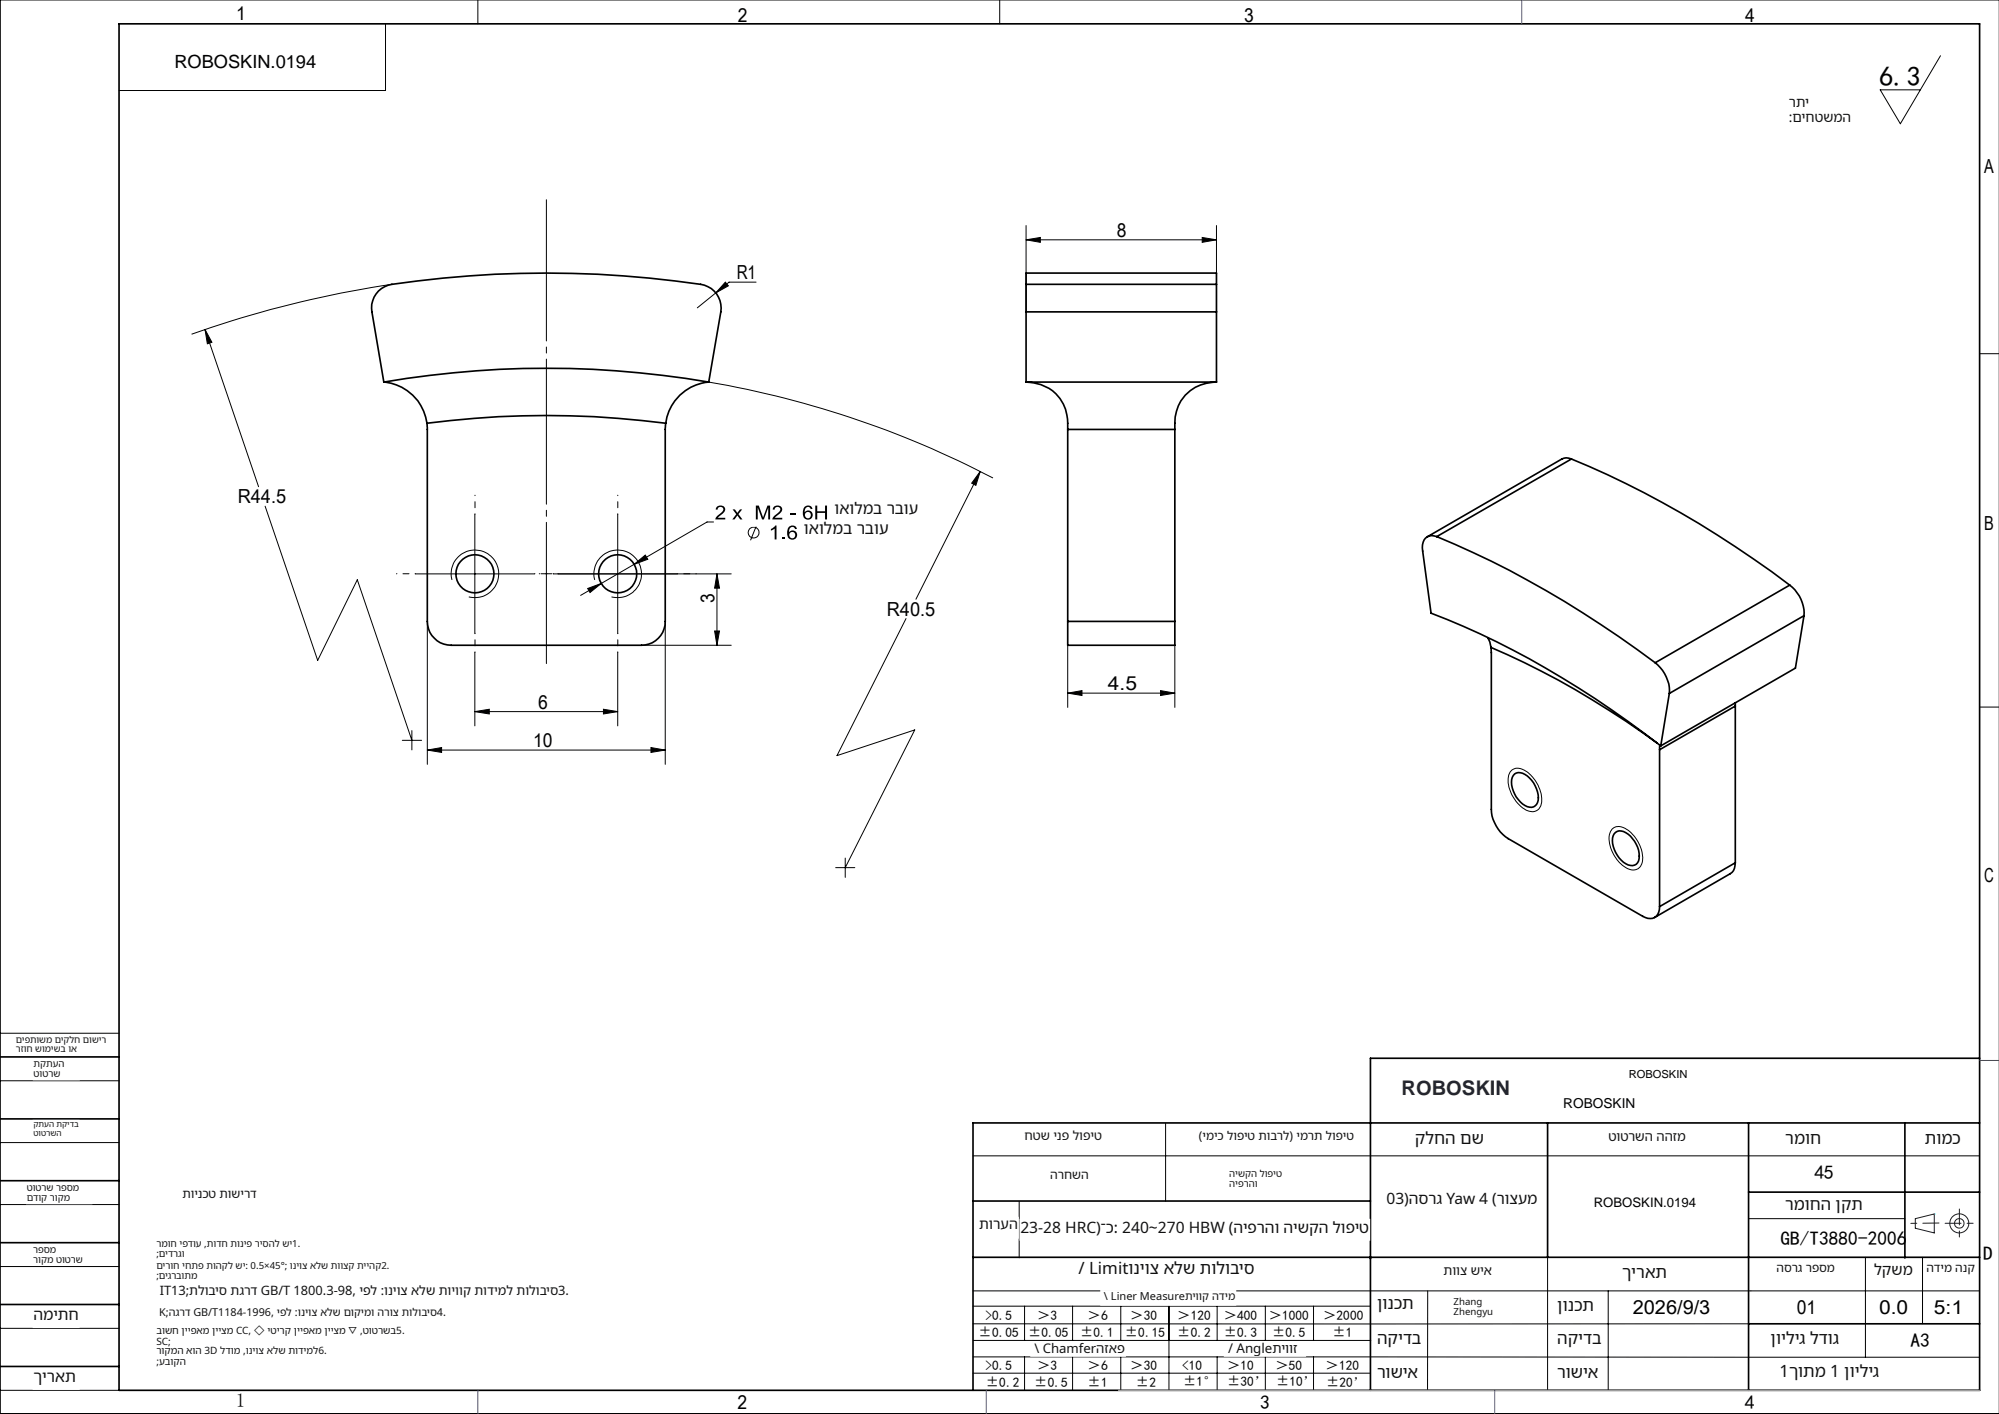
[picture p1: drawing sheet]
<svg xmlns="http://www.w3.org/2000/svg" width="420mm" height="297mm" viewBox="0 0 420 297" stroke-linecap="round" stroke-linejoin="round" font-family="sans-serif">
<g fill="none" stroke="#000" stroke-width=".21">
<path d="M100.4 0v5M210 0v5M420 0h-419.9v297h419.9M81 5v14h-56M407.7 11.7l-8.4 14.3-4.3-7.1h8.5M82.3 59.7a226.7 226.7 0 0 0-42 10.5M152.4 59.3l.6 .7-2.6 1.5zM158.9 59.3h-5.7l-6.7 5.4M215.6 50.4l3-.5v1zM215.6 47.4v18.1M215.6 50.4h40M252.6 49.9l3 .5-3 .5z"/>
<path d="M255.6 47.4v18.1M43.1 69.2l1.4 2.7-.9 .3zM43.1 69.2l11.2 33M415.9 74.3h4.1M148.9 80.3a202.7 202.7 0 0 1 59.7 20.1M206 99l-1 2.9-.8-.4zM206 99l-13.6 26.9M55.7 106.3l11 32.4 8.4-16.9 11.4 33.7M99.8 108v25M129.8 108v25M133.2 118.5l2.4-1.9 .5 .9zM159 110.2l-1.3 3.3"/>
<path d="M192.9 109.6h-44.3l-22.3 13M87.3 120.5h25M89.8 130.5v30M95 121.8a5 5 0 0 1 4.4-6.2 5 5 0 0 1 5.4 5.4 5 5 0 0 1-6.3 4.4M99.8 137v15.5M116.3 120.5h37.3M123.5 123.6l2.8-1-2.3 1.9zM125 121.8a5 5 0 0 1 4.4-6.2 5 5 0 0 1 5.4 5.4 5 5 0 0 1-6.3 4.4M126.3 122.6l-4.3 2.5M129.8 137v15.5M134.8 135.5h18.8M139.8 130.5v30"/>
<path d="M150.1 132.5h1.1l-.6 3zM150.6 120.5l.6 3h-1.1zM150.6 120.5v15M190.4 129.9l-14.5 28.8 16.3-5.4-14.6 28.9M224.3 135.5v13.1M246.8 135.5v13.1M84.5 155.5h4.1M86.5 153.5v4M89.8 157.5l3-.5v1zM89.8 157.5h50M99.8 149.5l3-.5v1zM99.8 149.5h30"/>
<path d="M126.8 149l3 .5-3 .5zM136.8 157l3 .5-3 .5zM224.3 145.6l3-.5v1zM224.3 145.6h22.5M243.8 145.1l3 .5-3 .5zM415.9 148.5h4.1M317.6 161.8a2.77 2.77 0 0 1 3.6 .6 7.1 7.1 0 0 1 2.5 6.9 2.17 2.17 0 0 1-3.5 .6 7.2 7.2 0 0 1-3.2-7.2zM338.7 174.2a2.49 2.49 0 0 1 3.5 .2 7.3 7.3 0 0 1 2.8 6.9 2.07 2.07 0 0 1-3.4 .9 7.4 7.4 0 0 1-3.4-7.1zM175.6 182.2h4M177.6 180.2v4.1M0 217h25M0 227h25"/>
<path d="M0 240h25M244.9 236v16.3M0 253h25M204.4 242.8h211.5M214.1 252.4v11.8M367.4 256h32.8M0 266h25M0 279h25M204.4 271.1h211.5M204.4 278.1h163M204.4 274.4h83.5M215.3 274.4v7.1"/>
<path d="M225.4 274.4v7.1M235.5 274.4v7.1M245.6 274.4v17.6M255.7 274.4v7.1M265.9 274.4v7.1M276 274.4v7.1M300 271.1l-.1 21M325.2 264.1v27.9M337.9 271.1v20.9M391.9 264.1v21M403.9 264.1v14M0 292h25"/>
<path d="M204.4 285l211.5 .1M204.4 288.4h83.5M204.5 281.5h83.5M215.3 285v7M225.4 285v7M235.5 285v7M255.7 285v7M265.9 285v7M276 285v7M287.9 292h128"/>
<circle cx="158.4" cy="111.9" r="1.14"/>
</g>
<g fill="none" stroke="#191924" stroke-width=".21">
<path d="M402.4 256l4-1v4l-4-1z"/>
<circle cx="411.7" cy="257" r="1"/>
<circle cx="411.7" cy="257" r="2"/>
</g>
<path d="M114.8 42v97.4" fill="none" stroke="#000" stroke-width=".21" stroke-dasharray="30.5 1.3 1.3 1.3" stroke-dashoffset=".8"/>
<g fill="none" stroke="#000" stroke-width=".35">
<path d="M25 5h390.9v287h-390.9zM215.6 59.7v5.8M215.6 59.7v-2.3h40v2.3M215.6 59.7h40M255.6 59.7v5.8M215.6 65.5h40M215.6 65.5v14.8M255.6 65.5v14.8M80.6 80.3a202.8 202.8 0 0 1 68.3 0M80.6 80.3a10.1 10.1 0 0 1 9.1 8.6M80.6 80.3l-2.5-14.8a5 5 0 0 1 4.2-5.8 221 221 0 0 1 65.7 .2 5 5 0 0 1 3.4 5.6l-2.5 14.8M89.7 88.9a194.7 194.7 0 0 1 50.2 0"/>
<path d="M89.7 88.9l.1 41.6a5.1 5.1 0 0 0 5 5h40a5 5 0 0 0 5-5l.1-41.6M148.9 80.3a10 10 0 0 0-9 8.6M215.6 80.3a8.7 8.7 0 0 1 8.7 9.8v.1M215.6 80.3h40M224.3 90.2h22.5M224.3 90.2v40.3M246.8 90.2v40.3M255.6 80.3a8.8 8.8 0 0 0-8.8 9.8v.1M330.2 96.4a207.4 207.4 0 0 1 45.8 26.5M330.2 96.4a2.16 2.16 0 0 0-2 0l-28.3 16.3M330.2 96.4l-28.3 16.3M301.9 112.7a2.13 2.13 0 0 0-2.3 .2 2.13 2.13 0 0 0-.8 2.2l1.9 13.7a190.4 190.4 0 0 1 48.2 27.9"/>
<path d="M301.9 112.7a212.5 212.5 0 0 1 45.9 26.5M224.3 130.5v5h22.5v-5M224.3 130.5h22.5M312.6 133.9l.4 .9 .3 1.2M313.3 136v34a7.8 7.8 0 0 0 3.6 6.1l28.3 16.4a2.16 2.16 0 0 0 2.5 .2 2.16 2.16 0 0 0 1-2.3M313.3 136a178.2 178.2 0 0 1 34.8 20M347.8 139.2a7.7 7.7 0 0 1 2.9 6.5M376 122.9a7.5 7.5 0 0 1 3 6.4M376 122.9l-28.2 16.3M379 129.3l-28.3 16.4M379 129.3l-1.8 11-28.3 16.4M348.7 157.5v32.9"/>
<path d="M348.7 156.5v1M350.7 145.7l-1.8 11M364.6 147.6v.7M364.6 148.3l-15.9 9.2M364.6 148.3v32.9M318.2 162.6a2.43 2.43 0 0 1 3.1 .8 5.7 5.7 0 0 1 1.7 5.2 1.63 1.63 0 0 1-2.6 .6 5.8 5.8 0 0 1-2.7-5.9zM339.4 174.8a2.17 2.17 0 0 1 2.7 .4 5.7 5.7 0 0 1 2.2 5.6 1.68 1.68 0 0 1-2.7 .6 5.8 5.8 0 0 1-2.7-5.9zM364.6 181.2a2.57 2.57 0 0 1-1.1 2.3l-15.9 9.2M364.6 181.2l-15.9 9.2M0 222h25M0 235h25M325.2 235.9v28.2"/>
<path d="M367.4 235.9v56.1M400.2 235.9v28.3M415.9 235.9h-211.5v56.1M415.9 222.3h-128v69.7M0 248h25M204.4 252.3h83.5M367.4 250.4h48.5M0 261h25M0 274h25M204.4 264.1h211.5M367.4 278.1h48.5M0 287h25"/>
<circle cx="99.8" cy="120.5" r="4"/>
<circle cx="129.8" cy="120.5" r="4"/>
</g>
<path d="M407.4 256.9l-5.9 .1M408.7 256.9h6M411.7 253.9v6" fill="none" stroke="#191924" stroke-width=".21" stroke-dasharray="6.3 1.3 1.3 1.3" stroke-dashoffset="3"/>
<path d="M235 292h180.9" fill="none" stroke="#c0c0c0" stroke-width=".21"/>
<path d="M319.7 0v5M415.9 222.7h4.1M100.4 292v5M207.2 292v5M314 292v5" fill="none" stroke="#00f" stroke-width=".21"/>
<path d="M406.4 255h.1" fill="none" stroke="#0ff" stroke-width=".21"/>
<path d="M99.8 108v-4M129.8 108v-4M87.3 120.5h-4M99.8 133v4M112.3 120.5h4M117.3 120.5h-4M129.8 133v4M142.3 120.5h4" fill="none" stroke="#000" stroke-width=".21" stroke-dasharray="30.5 1.3 1.3 1.3" stroke-dashoffset="30.4"/>
<g fill="#000">
<path d="M215.6 50.4l3-.5v1zM252.6 49.9l3 .5-3 .5z"/>
<path d="M150.1 132.5h1.1l-.6 3zM150.6 120.5l.6 3h-1.1z"/>
<path d="M89.8 157.5l3-.5v1zM136.8 157l3 .5-3 .5zM99.8 149.5l3-.5v1zM126.8 149l3 .5-3 .5zM123.5 123.6l.5 .9 2.3-1.9zM133.2 118.5l2.9-1-.5-.9zM43.1 69.2l.5 3 .9-.3zM152.4 59.3l-2 2.2 2.6-1.5zM206 99l-1.8 2.5 .8 .4z"/>
<path d="M243.8 145.1l3 .5-3 .5zM224.3 145.6l3-.5v1z"/>
</g>
<g fill="#fff" stroke="#fff" stroke-width=".35">
<path d="M36.7 9.6h31v5.9h-31z"/>
<path d="M334.9 250.2h22.4v4.3h-22.4z"/>
<path d="M150.2 104.7h42.7v5.8h-42.7z"/>
<path d="M160.2 108.9h26.5v5.8h-26.5z"/>
<path d="M38.3 249.6h15.6v4.8h-15.6z"/>
<path d="M32.8 260.2h31.5v4.2h-31.5z"/>
<path d="M32.8 264.9h56.1v4.3h-56.1z"/>
<path d="M32.8 269.7h87.5v4.2h-87.5z"/>
<path d="M32.8 274.4h61.5v4.3h-61.5z"/>
<path d="M32.8 278.5h54.1v4.4h-54.1z"/>
<path d="M32.8 282.7h37v4.5h-37z"/>
<path d="M375.9 20.2h17.4v6h-17.4z"/>
<path d="M5.6 248.5h13.6v4.3h-13.6z"/>
<path d="M7 274.5h9.6v4.3h-9.6z"/>
<path d="M7 287.5h9.6v4.3h-9.6z"/>
<path d="M7 261.5h10.9v4.2h-10.9z"/>
<path d="M3.3 217.4h19.1v4.2h-19.1z"/>
<path d="M7 235.4h9.6v4.2h-9.6z"/>
<path d="M7.1 222.5h9.5v4.2h-9.5z"/>
<path d="M290.5 250.2h32.6v4.3h-32.6z"/>
<path d="M404.4 237.3h8.2v4.2h-8.2z"/>
<path d="M215.3 237.3h16.3v4.2h-16.3z"/>
<path d="M251.9 237.3h32.6v4.2h-32.6z"/>
<path d="M205.7 255.8h8.2v4.2h-8.2z"/>
<path d="M220.6 245.5h8.2v4.3h-8.2z"/>
<path d="M258.3 245.5h16.3v4.3h-16.3z"/>
<path d="M214.4 256.2h73.3v4.2h-73.3z"/>
<path d="M375.1 237.3h16.3v4.3h-16.3z"/>
<path d="M337.9 237.3h16.3v4.3h-16.3z"/>
<path d="M342.2 224.2h50.8v4.4h-50.8z"/>
<path d="M297.3 237.3h16.3v4.2h-16.3z"/>
<path d="M404.8 265.2h10.2v4.2h-10.2z"/>
<path d="M393.7 265.2h8.2v4.2h-8.2z"/>
<path d="M289.3 272h10.2v4.2h-10.2z"/>
<path d="M303.3 265.5h10.2v4.2h-10.2z"/>
<path d="M289.3 279.5h10.2v4.2h-10.2z"/>
<path d="M327.2 286.5h10.2v4.3h-10.2z"/>
<path d="M373 286.3h36.6v4.2h-36.6z"/>
<path d="M327.2 279.4h10.2v4.2h-10.2z"/>
<path d="M373.2 265.2h12.3v4.2h-12.3z"/>
<path d="M289.3 286.6h10.2v4.2h-10.2z"/>
<path d="M305.4 272.5h12.2v4.3h-12.2z"/>
<path d="M231.3 271.1h28.3v3h-28.3z"/>
<path d="M216.6 281.9h19.8v2.9h-19.8z"/>
<path d="M257.3 281.9h16.9v2.9h-16.9z"/>
<path d="M225.7 264.7h39.5v5.2h-39.5z"/>
<path d="M372 279.5h16.3v4.2h-16.3z"/>
<path d="M340.8 265.5h10.2v4.2h-10.2z"/>
<path d="M327.2 272.5h10.2v4.3h-10.2z"/>
<path d="M375.1 251.4h16.3v4.2h-16.3z"/>
<path d="M328.5 229.2h78.3v4.4h-78.3z"/>
<path d="M342.2 223.6h51.5v3.6h-51.5z"/>
</g>
<text font-size="5.8" x="394.8" y="18">6.3</text>
<text font-size="4.3" x="161.5" y="113.3">1.6</text>
<text font-size="4.2" x="150.2" y="109.1">2 x M2 - 6H</text>
<text font-size="4.2" fill="#1f2633" x="294.5" y="230">ROBOSKIN</text>
<g font-size="4.1">
<text x="49.6" y="4.3">1</text>
<text x="155.1" y="4.6">2</text>
<text x="261.4" y="4.6">3</text>
<text x="366.6" y="4.6">4</text>
<text x="416.9" y="36.3">A</text>
<text x="234.6" y="49.8">8</text>
<text x="154.8" y="58.7">R1</text>
<text x="49.9" y="105.7">R44.5</text>
<text x="416.9" y="111.3">B</text>
<text x="150.1" y="126.6" transform="rotate(-90 150.1 126.6)">3</text>
<text x="186.3" y="129.3">R40.5</text>
<text x="113" y="148.9">6</text>
<text x="232.8" y="145">4.5</text>
<text x="112" y="156.9">10</text>
<text x="416.9" y="185.3">C</text>
<text x="381.2" y="247.7">45</text>
<text x="374.1" y="261.4">GB/T3880-2006</text>
<text x="416.7" y="264.6">D</text>
<text x="343.1" y="276">2026/9/3</text>
<text x="377.5" y="276">01</text>
<text x="394.8" y="276">0.0</text>
<text x="406.3" y="276">5:1</text>
<text x="401.4" y="283">A3</text>
<text x="49.6" y="295.6">1</text>
<text x="154.9" y="296">2</text>
<text x="264.7" y="296">3</text>
<text x="366.6" y="296">4</text>
</g>
<text font-size="3.8" x="36.7" y="14.2">ROBOSKIN.0194</text>
<g font-size="3.5" fill="#111">
<text x="297.3" y="240.2">קלחה םש</text>
<text x="375.1" y="240.2">רמוח</text>
<text x="404.4" y="240.2">תומכ</text>
<text x="375.1" y="254.2">רמוחה ןקת</text>
<text x="226.6" y="267.6">/ Limitוניוצ אלש תולוביס</text>
<text x="340.8" y="268.4">ךיראת</text>
<text x="289.3" y="274.9">ןונכת</text>
<text x="327.2" y="275.4">ןונכת</text>
<text x="289.3" y="282.4">הקידב</text>
<text x="327.2" y="282.3">הקידב</text>
<text x="372" y="282.4">ןויליג לדוג</text>
<text x="289.3" y="289.5">רושיא</text>
<text x="327.2" y="289.4">רושיא</text>
<text x="373.9" y="289.2">1ךותמ 1 ןויליג</text>
</g>
<g font-size="3.4" fill="#111">
<text x="168.9" y="112.3">ואולמב רבוע</text>
<text x="175.3" y="108">ואולמב רבוע</text>
</g>
<g font-size="3.3" fill="#111">
<text x="291.3" y="252.9">03(הסרג Yaw 4 )רוצעמ</text>
<text x="214.4" y="258.9">23-28 HRC(־כ: 240~270 HBW )היפרהו הישקה לופיט</text>
<text x="7" y="277.2">המיתח</text>
<text x="7" y="290.3">ךיראת</text>
</g>
<text font-size="3.2" fill="#111" x="393.7" y="267.8">לקשמ</text>
<text font-size="3" fill="#111" x="205.7" y="258.2">תורעה</text>
<g font-size="2.9" fill="#111">
<text x="375.9" y="22.5">רתי</text>
<text x="375.9" y="25.6">:</text>
<text x="376.6" y="25.6">םיחטשמה</text>
</g>
<text font-size="2.9" x="328.5" y="232.7">ROBOSKIN</text>
<g font-size="2.8" fill="#111">
<text x="337.9" y="239.6">טוטרשה ההזמ</text>
<text x="217.4" y="284.1">\ Chamferהזאפ</text>
<text x="258" y="284.2">/ Angleתיווז</text>
</g>
<g font-size="2.8">
<text x="334.9" y="253.6">ROBOSKIN.0194</text>
<text x="205.6" y="280.8">±0.05</text>
<text x="207" y="277.2">&gt;0.5</text>
<text x="216" y="280.8">±0.05</text>
<text x="217.9" y="277.2">＞3</text>
<text x="227" y="280.8">±0.1</text>
<text x="228.5" y="277.2">＞6</text>
<text x="236.3" y="280.8">±0.15</text>
<text x="237.5" y="277.2">＞30</text>
<text x="247.4" y="280.8">±0.2</text>
<text x="247.4" y="277.2">＞120</text>
<text x="257.1" y="280.8">±0.3</text>
<text x="257.1" y="277.2">＞400</text>
<text x="266.6" y="277.2">＞1000</text>
<text x="267.3" y="280.8">±0.5</text>
<text x="278" y="277.2">＞2000</text>
<text x="279.9" y="280.8">±1</text>
<text x="207" y="287.8">&gt;0.5</text>
<text x="217.9" y="287.8">＞3</text>
<text x="228.5" y="287.8">＞6</text>
<text x="237.5" y="287.8">＞30</text>
<text x="248.4" y="287.8">&lt;10</text>
<text x="257.8" y="287.8">＞10</text>
<text x="268" y="287.8">＞50</text>
<text x="278.5" y="287.8">＞120</text>
<text x="207.1" y="291.3">±0.2</text>
<text x="217.3" y="291.3">±0.5</text>
<text x="228.5" y="291.3">±1</text>
<text x="238.7" y="291.3">±2</text>
<text x="248.6" y="291.1">±1°</text>
<text x="257.8" y="291.1">±30’</text>
<text x="268.1" y="291.1">±10’</text>
<text x="278.6" y="291.2">±20’</text>
</g>
<g font-size="2.7" fill="#111">
<text x="303.3" y="267.7">תווצ שיא</text>
<text x="33.6" y="271.9">IT13;תלוביס תגרד GB/T 1800.3-98, יפל :וניוצ אלש תויווק תודימל תולוביס3.</text>
</g>
<g font-size="2.6" fill="#111">
<text x="215.3" y="239.5">חטש ינפ לופיט</text>
<text x="38.3" y="251.7">תוינכט תושירד</text>
<text x="220.6" y="247.7">הרחשה</text>
</g>
<g font-size="2.5" fill="#111">
<text x="251.9" y="239.4">)ימיכ לופיט תוברל( ימרת לופיט</text>
<text x="373.2" y="267.3">הסרג רפסמ</text>
<text x="404.8" y="267.3">הדימ הנק</text>
</g>
<text font-size="2.3" x="342.2" y="226.5">ROBOSKIN</text>
<g font-size="2.3" fill="#111">
<text x="231.9" y="273">\ Liner Measureתיווק הדימ</text>
<text x="33.4" y="276.3">K;הגרד GB/T1184-1996, יפל :וניוצ אלש םוקימו הרוצ תולוביס4.</text>
</g>
<g font-size="2.1" fill="#111">
<text x="32.9" y="280.2">בושח ןייפאמ ןייצמ CC, ◇ יטירק ןייפאמ ןייצמ ▽ ,טוטרשב5.</text>
<text x="32.8" y="284.5">רוקמה אוה 3D לדומ ,וניוצ אלש תודימל6.</text>
<text x="32.9" y="282.4">SC;</text>
<text x="32.9" y="286.7">;</text>
<text x="33.4" y="286.7">עבוקה</text>
</g>
<g font-size="2" fill="#111">
<text x="3.3" y="219">םיפתושמ םיקלח םושיר</text>
<text x="3.3" y="221">רזוח שומישב וא</text>
<text x="7.1" y="224.2">תקתעה</text>
<text x="7.1" y="226.3">טוטרש</text>
<text x="5.6" y="250.2">טוטרש רפסמ</text>
<text x="258.3" y="247.2">הישקה לופיט</text>
<text x="258.3" y="249.3">היפרהו</text>
<text x="5.6" y="252.3">םדוק רוקמ</text>
<text x="7" y="263.1">רפסמ</text>
<text x="32.8" y="261.8">רמוח יפדוע ,תודח תוניפ ריסהל שי1.</text>
<text x="32.8" y="264">;</text>
<text x="33.4" y="264">םידרגו</text>
<text x="7" y="265.3">רוקמ טוטרש</text>
<text x="32.8" y="266.6">םירוח יחתפ תוהקל שי: 0.5×45°; וניוצ אלש תווצק תייהק2.</text>
<text x="32.8" y="268.7">;</text>
<text x="33.4" y="268.7">םיגרבותמ</text>
<text x="305.4" y="274.2">Zhang</text>
<text x="305.4" y="276.3">Zhengyu</text>
</g>
<g font-size="1.7" fill="#111">
<text x="7" y="238.6">טוטרשה</text>
<text x="7" y="236.8">קתעה תקידב</text>
</g>
</svg>
